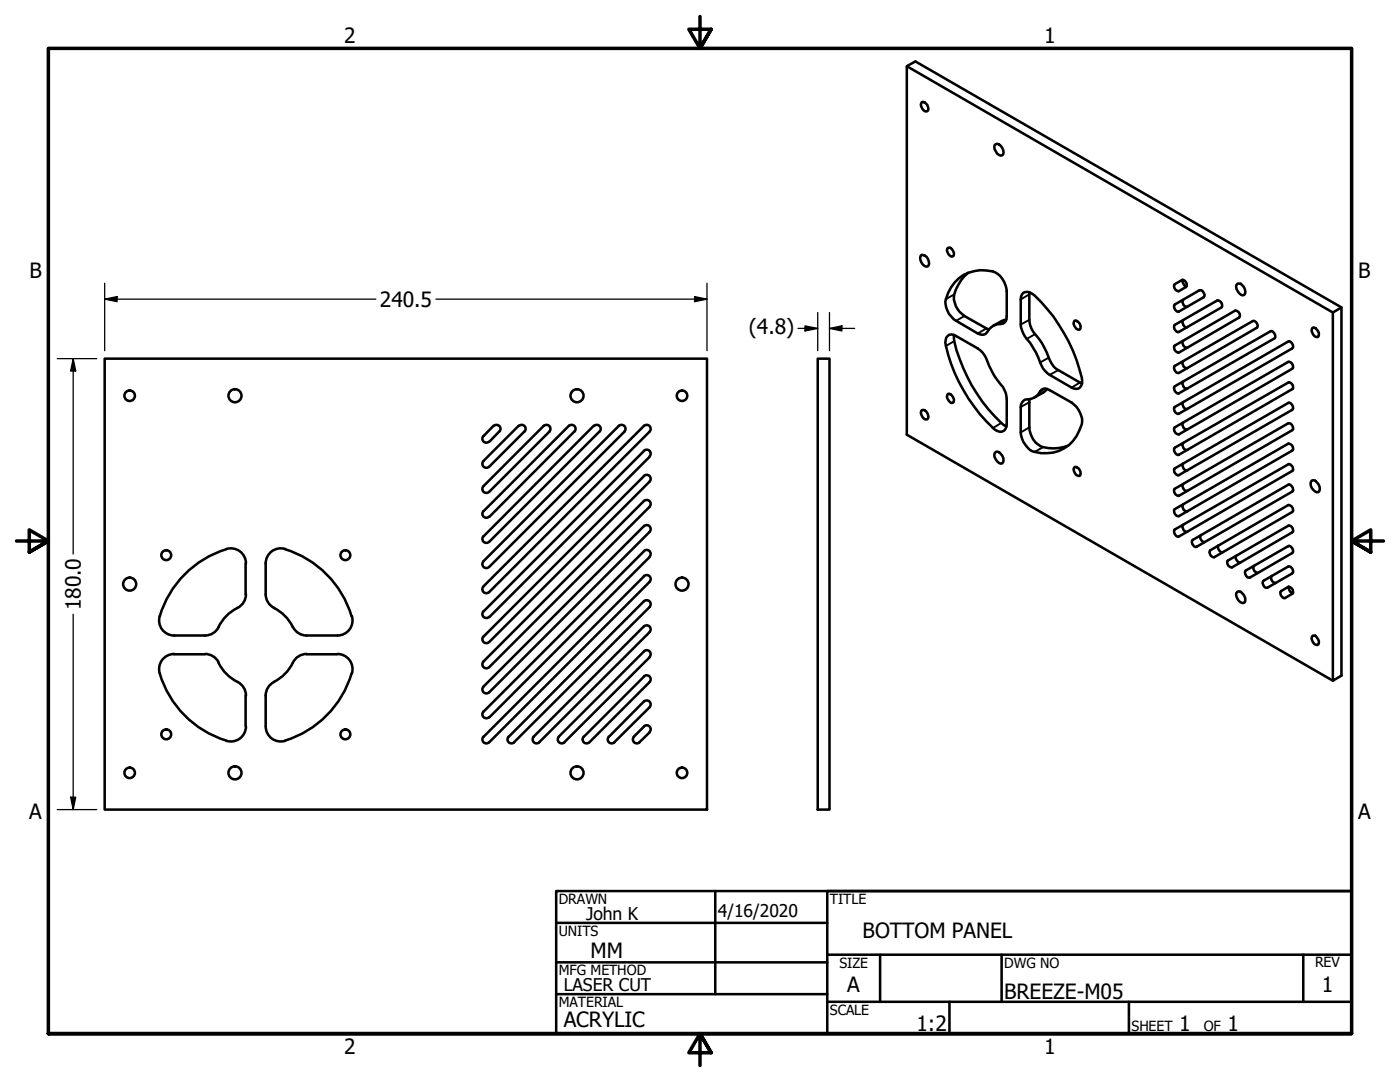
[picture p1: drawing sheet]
<svg xmlns="http://www.w3.org/2000/svg" width="279mm" height="216mm" viewBox="0 0 279 216" stroke-linecap="round" stroke-linejoin="round" font-family="sans-serif">
<!-- layer: Visible (ANSI) -->
<g fill="none" stroke="#000" stroke-width=".51">
<path d="M181 13.2l85 49.2 1.7-1.1M184 20.4a1.24 1.24 0 0 1 1.2 1.7l-.2 .1a1.29 1.29 0 0 1-1-1.8zM198.5 29a.74 .74 0 0 1 1.2 .1 1.49 1.49 0 0 1 .3 1.9 1.11 1.11 0 0 1-1.2-.8l-.3-.4zM183.9 50.9a1.52 1.52 0 0 1 1.3 2.2 1.52 1.52 0 0 1-1.3-2.2zM189.2 49.5a1.14 1.14 0 0 1 1.1 1.6 .65 .65 0 0 1-1-.4 .93 .93 0 0 1-.1-1.2zM190.5 56.4a7.6 7.6 0 0 1 8.1-2 4.7 4.7 0 0 1 2.3 3.7v5a1.28 1.28 0 0 1-1.2 1.5 3.3 3.3 0 0 0-2.9 1.9 1.44 1.44 0 0 1-1.7 0l-4.3-2.5a4.3 4.3 0 0 1-2-4.3l.4-1.3zM193.2 54.4a8.5 8.5 0 0 0-2.8 4.8 4.4 4.4 0 0 0 2.1 3.9l4.9 2.7M204.2 58.4a1.81 1.81 0 0 1 2.3 .6 33.2 33.2 0 0 1 9.5 16.9 1.32 1.32 0 0 1-.6 1.5 1.32 1.32 0 0 1-1.5-.1l-4.4-2.5a5.3 5.3 0 0 1-2.3-3.5l-1.6-2.8a6 6 0 0 1-1.9-3.7v-5l.1-.6zM205.5 58.3l-.1 5.5a5.4 5.4 0 0 0 1.9 3.7 26.1 26.1 0 0 1 2.6 5l.8 1 5.2 3M234.4 56.7l1.5-.8a.9 .9 0 0 1 .8 1.4l-1.4 .8a.95 .95 0 0 1-.9-1.4zM236 55.8a1.21 1.21 0 0 0 .8 1.4M236.2 59.8a.94 .94 0 0 0 .8 1.4"/>
<path d="M246.8 56.8l.2-.2a1.52 1.52 0 0 1 1.3 2.3 1.6 1.6 0 0 1-1.5-2.1zM20.9 71.6h120.2v89.9h-120.2zM163.2 71.6h2.3v89.9h-2.3zM189.1 67.1a1.31 1.31 0 0 1 1.7 0l4.3 2.4a5.8 5.8 0 0 1 2.3 3.5 13.9 13.9 0 0 0 2.8 4.2 4.5 4.5 0 0 1 .7 2.4v5a1.34 1.34 0 0 1-.7 1.5 1.34 1.34 0 0 1-1.6-.3 32.9 32.9 0 0 1-9.9-17.4l.1-1zM189.2 78.6a1.22 1.22 0 0 1 1.1 1.7l-.2 .1a1.27 1.27 0 0 1-.9-1.8zM190.4 66.9a10.2 10.2 0 0 0 1.1 4.7 32.7 32.7 0 0 0 8.8 13.2l.6 .3M200.9 63.8l-1 .3-1.7 .9M205.5 79.7l-.1 5.6a4.2 4.2 0 0 0 4.8 4.2l1.1-.1 1.8-.4M209 77.6l-.8 .8-1.8 .9M214.4 64a1.11 1.11 0 0 1 1.1 .6 1.11 1.11 0 0 1-.1 1.2 1.27 1.27 0 0 1-1-1.8zM234.3 69.1l12.2-7.1a.9 .9 0 0 1 .8 1.4l-12 7a1.03 1.03 0 0 1-1-1.3zM234.4 64.8l8.6-4.9a.95 .95 0 0 1 .8 1.4l-8.5 4.9a.95 .95 0 0 1-.9-1.4z"/>
<path d="M234.4 60.8l5-2.9a.95 .95 0 0 1 .8 1.4l-4.9 2.9a.95 .95 0 0 1-.9-1.4zM234.4 77.1l19.2-11a.95 .95 0 0 1 .8 1.4l-19.1 11a.95 .95 0 0 1-.9-1.4zM234.4 73l15.6-8.9a.87 .87 0 0 1 .8 .4 .87 .87 0 0 1 0 .9l-15.5 9a.95 .95 0 0 1-.9-1.4zM236.2 72.1a.94 .94 0 0 0 .8 1.4M236.2 68l-.2 .1a.94 .94 0 0 0 1 1.2M236.2 76.1a.94 .94 0 0 0 .8 1.4M236.2 63.9a.94 .94 0 0 0 .8 1.4M261.9 65.4a1.3 1.3 0 0 1 1.2 1.7l-.1 .1a1.29 1.29 0 0 1-1.1-1.8zM266 62.4v73.4l1.7-1v-73.5l-85-49-1.7 .9v73.5l85 49.1M96.5 97a.79 .79 0 0 0 0 1.1 .79 .79 0 0 0 1.1 0M96.5 87a.79 .79 0 0 0 0 1.1 .79 .79 0 0 0 1.1 0M98.5 85l-2 2"/>
<path d="M98.5 85a.79 .79 0 0 1 1.2 0 .79 .79 0 0 1 0 1.1l-2 2M103.5 85l-7 6.9M103.5 85a.79 .79 0 0 1 1.2 0 .79 .79 0 0 1 0 1.1M104.6 86.1l-7 7a.79 .79 0 0 1-1.1 0 .79 .79 0 0 1 0-1.1M108.5 85a.79 .79 0 0 1 1.1 0 .79 .79 0 0 1 0 1.1M108.5 85l-12 12M109.7 86.1l-12 12M113.5 85a.79 .79 0 0 1 1.1 0 .79 .79 0 0 1 0 1.1M113.5 85l-17 17M114.6 86.1l-16.9 17M118.5 85l-22 22M118.5 85a.79 .79 0 0 1 1.2 0 .79 .79 0 0 1 0 1.1l-22 22"/>
<path d="M123.5 85a.8 .8 0 0 1 1.1 0 .8 .8 0 0 1 .1 1.1l-27.1 27a.79 .79 0 0 1-1.1 0 .79 .79 0 0 1 0-1.1M123.5 85l-27 27M128.5 85a.79 .79 0 0 1 1.1 0 .79 .79 0 0 1 0 1.1M128.5 100a.79 .79 0 0 1 1.1 0 .79 .79 0 0 1 0 1.1M128.5 85l-32 32M128.5 99.9l-32 32.1M129.6 91.1a.79 .79 0 0 0 0-1.1 .79 .79 0 0 0-1.1 0l-32 32M129.6 96.1a.79 .79 0 0 0 0-1.1 .79 .79 0 0 0-1.1 0l-32 32M129.7 86.1l-32 32M129.7 91.1l-32 32M129.7 96.1l-32 32M184 81.9a1.19 1.19 0 0 1 1.2 1.7l-.2 .1a1.29 1.29 0 0 1-1-1.8z"/>
<path d="M198.5 90.4l.3-.2a1.52 1.52 0 0 1 1.2 2.3 1.6 1.6 0 0 1-1.5-2.1zM204.2 80l.3-.2a3.4 3.4 0 0 0 3.3-2 1.34 1.34 0 0 1 1.7 .1l4.4 2.4a4.7 4.7 0 0 1 2 4.3 7.6 7.6 0 0 1-5.7 5.7 7 7 0 0 1-4.7-.6 4.9 4.9 0 0 1-1.8-3.4v-5.1l.1-.5zM214.4 93.2a1.11 1.11 0 0 1 1.1 .6 1.11 1.11 0 0 1-.1 1.2 1.27 1.27 0 0 1-1-1.8zM234.3 97.7l22.8-13.2a.9 .9 0 0 1 .8 1.4l-22.6 13a1.03 1.03 0 0 1-1-1.2zM234.3 81.3l22.8-13.2a.9 .9 0 0 1 .8 1.4l-22.6 13a.94 .94 0 0 1-1-1.2zM234.4 93.5l22.7-13.1a.9 .9 0 0 1 .8 1.4l-22.6 13a.92 .92 0 0 1-.9-1.3zM234.4 85.3l22.7-13.1a.9 .9 0 0 1 .8 1.4l-22.6 13.1a.95 .95 0 0 1-.9-1.4zM234.4 89.3l22.7-13a.94 .94 0 0 1 1 1.2l-22.8 13.2a.95 .95 0 0 1-.9-1.4zM236.2 88.4a.94 .94 0 0 0 .8 1.4M236.2 84.3a.89 .89 0 0 0 .8 1.4M236.2 92.5a.94 .94 0 0 0 .8 1.4M236.2 80.2a.94 .94 0 0 0 .8 1.4"/>
<path d="M236.2 96.6l-.2 .1a.94 .94 0 0 0 1 1.2M261.8 95.9a1.52 1.52 0 0 1 1.3 2.3 1.52 1.52 0 0 1-1.3-2.3zM45.2 109.6a20 20 0 0 0-13.3 13.4M45.2 109.5a3 3 0 0 1 3.9 2.9M49 112.4v6.2M49.1 118.6a3 3 0 0 1-1.7 2.7M56.9 109.6a20 20 0 0 1 13.3 13.4M56.9 109.5a3 3 0 0 0-3.9 2.9v6.2a3 3 0 0 0 1.7 2.7M96.5 117a.79 .79 0 0 0 0 1.1 .79 .79 0 0 0 1.1 0M96.5 102a.79 .79 0 0 0 0 1.1 .79 .79 0 0 0 1.1 0M96.5 107a.79 .79 0 0 0 0 1.1 .79 .79 0 0 0 1.1 0M128.5 105a.79 .79 0 0 1 1.1 0 .79 .79 0 0 1 0 1.1"/>
<path d="M128.5 120a.79 .79 0 0 1 1.1 0 .79 .79 0 0 1 0 1.1M128.5 115a.79 .79 0 0 1 1.1 0 .79 .79 0 0 1 0 1.1M128.5 120l-27 27a.79 .79 0 0 0 0 1.1 .79 .79 0 0 0 1.1 0l27.1-27M128.5 105l-32 32M128.5 115l-32 32M129.6 111.1a.79 .79 0 0 0 0-1.1 .79 .79 0 0 0-1.1 0l-32 32M129.7 101.1l-32.1 32a.79 .79 0 0 1-1.1 0 .79 .79 0 0 1 0-1.1M129.7 116.1l-32.1 32a.79 .79 0 0 1-1.1 0 .79 .79 0 0 1 0-1.1M129.7 106.1l-32 32M129.7 111.1l-32 32M234.4 101.6l22.7-13.1a1.03 1.03 0 0 1 1 1.3l-22.8 13.2a.95 .95 0 0 1-.9-1.4zM234.4 105.7l22.7-13.1a1.01 1.01 0 0 1 1 1.3l-22.8 13.2a.95 .95 0 0 1-.9-1.4z"/>
<path d="M236.2 104.7a.94 .94 0 0 0 .8 1.4M236.2 100.6a.94 .94 0 0 0 .8 1.4M238 107.8l19.1-11.1a.9 .9 0 0 1 .8 1.4l-19.1 11a.81 .81 0 0 1-.9-1zM239.7 106.7a.89 .89 0 0 0 0 1 .89 .89 0 0 0 .8 .4M241.4 109.9l15.7-9.1a.9 .9 0 0 1 .8 1.4l-15.6 9a.96 .96 0 0 1-.9-1.3zM243.2 108.8a.94 .94 0 0 0 .8 1.4M244.9 112l12.2-7.1a.94 .94 0 0 1 1 1.2l-12.2 7.1a1.03 1.03 0 0 1-1-1.2zM246.8 110.9a.89 .89 0 0 0 .8 1.3M246.8 118.3l.2-.3a1.49 1.49 0 0 1 1.3 2.3 1.51 1.51 0 0 1-1.5-2zM248.6 113.9l8.5-4.9a.9 .9 0 0 1 .8 1.4l-8.5 4.9a.95 .95 0 0 1-.8-1.4zM250.3 112.9a.89 .89 0 0 0 0 .9 .89 .89 0 0 0 .8 .5M252.2 115.9l4.9-2.9a.9 .9 0 0 1 .8 1.4l-5 2.9a.9 .9 0 0 1-.7-1.4z"/>
<path d="M253.8 114.9a.94 .94 0 0 0 .8 1.4M255.5 118.1l1.6-1a1.03 1.03 0 0 1 1 1.3l-1.6 .9a1.01 1.01 0 0 1-1-1.2zM257.2 117.1a1.11 1.11 0 0 0 .8 1.3M31.9 122.9a3 3 0 0 0 2.9 3.9M34.7 130.6h6.2M34.8 130.5a3 3 0 0 0-2.9 3.9 20 20 0 0 0 13.2 13.4M40.9 130.5a3 3 0 0 1 2.7 1.7M43.6 132.2a8.2 8.2 0 0 0 3.8 3.8M43.6 125.1a3 3 0 0 1-2.7 1.7h-6.2M47.4 121.3a8.2 8.2 0 0 0-3.8 3.8M47.4 136.1a3 3 0 0 1 1.7 2.7M49 138.7v6.2"/>
<path d="M53 138.7v6.2M54.7 121.3a8.2 8.2 0 0 1 3.7 3.8M58.4 132.2a9 9 0 0 1-4.2 4.2 3 3 0 0 0-1.2 2.4M58.5 125.1a3 3 0 0 0 2.7 1.7M61.2 130.5a3 3 0 0 0-2.7 1.7M61.2 126.8h6.1M61.2 130.6h6.1M67.3 130.5a3 3 0 0 1 2.9 3.9M70.2 134.4a20 20 0 0 1-13.3 13.4M70.2 122.9a3 3 0 0 1-2.9 3.9M96.5 137a.79 .79 0 0 0 0 1.1 .79 .79 0 0 0 1.1 0M96.5 122a.79 .79 0 0 0 0 1.1 .79 .79 0 0 0 1.1 0"/>
<path d="M96.5 127a.79 .79 0 0 0 0 1.1 .79 .79 0 0 0 1.1 0M128.5 125a.79 .79 0 0 1 1.1 0 .79 .79 0 0 1 0 1.1M128.5 140a.79 .79 0 0 1 1.1 0 .79 .79 0 0 1 0 1.1M128.5 135a.79 .79 0 0 1 1.1 0 .79 .79 0 0 1 0 1.1M128.5 140l-7 7a.79 .79 0 0 0 0 1.1 .79 .79 0 0 0 1.1 0l7.1-7M128.5 135l-12 12a.79 .79 0 0 0 0 1.1 .79 .79 0 0 0 1.1 0l12.1-12M128.5 125l-22 22M129.6 131.1a.79 .79 0 0 0 0-1.1 .79 .79 0 0 0-1.1 0l-17 17M129.7 131.1l-17 17a.79 .79 0 0 1-1.2 0 .79 .79 0 0 1 0-1.1M129.7 126.1l-22.1 22M261.9 126.9a1.21 1.21 0 0 1 1.2 1.6 .83 .83 0 0 1-1.2-.7l-.2-.4zM49.1 144.9a3 3 0 0 1-3.9 2.9"/>
<path d="M53 144.9a3 3 0 0 0 3.9 2.9M96.5 142a.79 .79 0 0 0 0 1.1 .79 .79 0 0 0 1.1 0M106.5 147a.79 .79 0 0 0 0 1.1 .79 .79 0 0 0 1.2 0M126.5 147a.79 .79 0 0 0 0 1.1 .79 .79 0 0 0 1.2 0M128.5 144.9a.79 .79 0 0 1 1.1 0 .79 .79 0 0 1 0 1.2M128.5 145l-2 2M129.7 146.1l-2.1 2"/>
<circle cx="25.9" cy="79" r="1.05"/>
<circle cx="46.9" cy="79" r="1.3"/>
<circle cx="115.2" cy="79" r="1.3"/>
<circle cx="136.1" cy="79" r="1.05"/>
<circle cx="25.9" cy="116.6" r="1.3"/>
<circle cx="33.2" cy="110.8" r=".98"/>
<circle cx="68.9" cy="110.8" r=".98"/>
<circle cx="136.1" cy="116.6" r="1.3"/>
<circle cx="25.9" cy="154.2" r="1.05"/>
<circle cx="33.2" cy="146.5" r=".98"/>
<circle cx="46.9" cy="154.2" r="1.3"/>
<circle cx="68.9" cy="146.5" r=".98"/>
<circle cx="115.2" cy="154.2" r="1.3"/>
<circle cx="136.1" cy="154.2" r="1.05"/>
</g>
<!-- layer: Visible Narrow (ANSI) -->
<g fill="none" stroke="#000" stroke-width=".38">
<path d="M190.4 58.7l-1.6 1M205.4 58.7l-1.7 1.1M190.4 68.1l-1.6 .9M192.5 63.1l-1.7 .9M196.8 65.5l-1.7 1M200.7 64.1l-1 .5M205.4 63.8l-1.7 1M206.6 66.7l-1.7 .9M208.6 77.5l-1 .6M209.3 71.4l-1.7 .9M211.2 73.9l-1.7 .9M215.5 76.3l-1.6 1"/>
<path d="M199.8 84.4l-1.6 1M205.4 80.3l-1.7 .9M205.4 85.3l-1.7 1M208.2 89.2l-1.7 1"/>
</g>
<!-- layer: Border (ANSI) -->
<path d="M139.7 3.3v6.4l-2.2-3.9h4.4l-2.2 3.9 2.2-3.9M3.3 107.9h6.4l-3.9-2.2v4.5l3.9-2.3-3.9 2.3M276.1 107.9h-6.4l3.9-2.2v4.5l-3.9-2.3 3.9 2.3M9.7 206.2v-196.5h260v196.5h-260h260M141.9 210.1l-2.2-3.9 2.2 3.9h-4.4l2.2-3.9v6.4" fill="none" stroke="#000" stroke-width=".7"/>
<!-- layer: Title (ANSI) -->
<g fill="none" stroke="#000" stroke-width=".51">
<path d="M111 177.8h158.7v28.4h-158.7zM142.7 177.8v20.6M269.7 177.8h-104.6v28.4M111 184.1h54.1M111 192h54.1M111 198.4h54.1M165.1 190.5h104.6M165.1 199.9h104.6M175.6 190.5v9.4M189.5 199.9v6.3M199.9 190.5v9.4M225.3 199.9v6.3"/>
<path d="M260.1 190.5v9.4"/>
</g>
<!-- layer: Dimension (ANSI) -->
<g fill="none" stroke="#000" stroke-width=".25">
<path d="M20.9 59.7l2.5-.5v1zM20.9 59.7h54.1M20.9 56.5v13.5M87 59.7h54.1M138.6 59.2l2.5 .5-2.5 .5zM141.1 56.5v13.5M11.4 71.6h7.9M14.6 71.6l.5 2.4h-1zM14.6 71.6v39M159.3 65.5h3.9M160.7 65l2.5 .5-2.5 .5zM163.2 62.4v7.6"/>
<path d="M165.5 65.5l2.5-.5v1zM165.5 65.5h5.1M165.5 62.4v7.6M14.6 122.6v38.9M14.1 159.1h1l-.5 2.4zM11.4 161.5h7.9"/>
</g>
<g fill="#000">
<path d="M20.9 59.7l2.5-.5v1z" fill-rule="evenodd"/>
<path d="M14.6 71.6l.5 2.4h-1z" fill-rule="evenodd"/>
<path d="M138.6 59.2l2.5 .5-2.5 .5z" fill-rule="evenodd"/>
<path d="M160.7 65l2.5 .5-2.5 .5z" fill-rule="evenodd"/>
<path d="M165.5 65.5l2.5-.5v1z" fill-rule="evenodd"/>
<path d="M14.1 159.1h1l-.5 2.4z" fill-rule="evenodd"/>
</g>
<g font-size="4.2">
<text x="68.7" y="8.6">2</text>
<text x="208.4" y="8.6">1</text>
<text x="5.9" y="55.5">B</text>
<text x="271.1" y="55.5">B</text>
<text x="75.8" y="61.2">240.5</text>
<text x="149.4" y="66.7">(4.8)</text>
<text x="16.1" y="121.8" transform="rotate(-90 16.1 121.8)">180.0</text>
<text x="5.8" y="163.4">A</text>
<text x="271" y="163.4">A</text>
<text x="117.9" y="191.1">MM</text>
<text x="172.1" y="187.2">BOTTOM PANEL</text>
<text x="169.1" y="198">A</text>
<text x="263.8" y="198">1</text>
<text x="200.4" y="199.3">BREEZE-M05</text>
<text x="112.5" y="204.9">ACRYLIC</text>
<text x="182.9" y="205.7">1:2</text>
<text x="235.3" y="205.7">1</text>
<text x="245" y="205.7">1</text>
<text x="68.7" y="210.3">2</text>
<text x="208.4" y="210.3">1</text>
</g>
<g font-size="3.5">
<text x="117" y="183.6">John K</text>
<text x="143.3" y="183.1">4/16/2020</text>
<text x="112.5" y="197.7">LASER CUT</text>
</g>
<g font-size="2.8">
<text x="111.5" y="180.3">DRAWN</text>
<text x="165.6" y="180.3">TITLE</text>
<text x="111.5" y="186.8">UNITS</text>
<text x="111.5" y="194.6">MFG METHOD</text>
<text x="167.5" y="193.1">SIZE</text>
<text x="200.4" y="193.1">DWG NO</text>
<text x="262.4" y="193">REV</text>
<text x="111.5" y="200.9">MATERIAL</text>
<text x="165.6" y="202.5">SCALE</text>
<text x="225.8" y="205.7">SHEET</text>
<text x="240.2" y="205.7">OF</text>
</g>
</svg>
